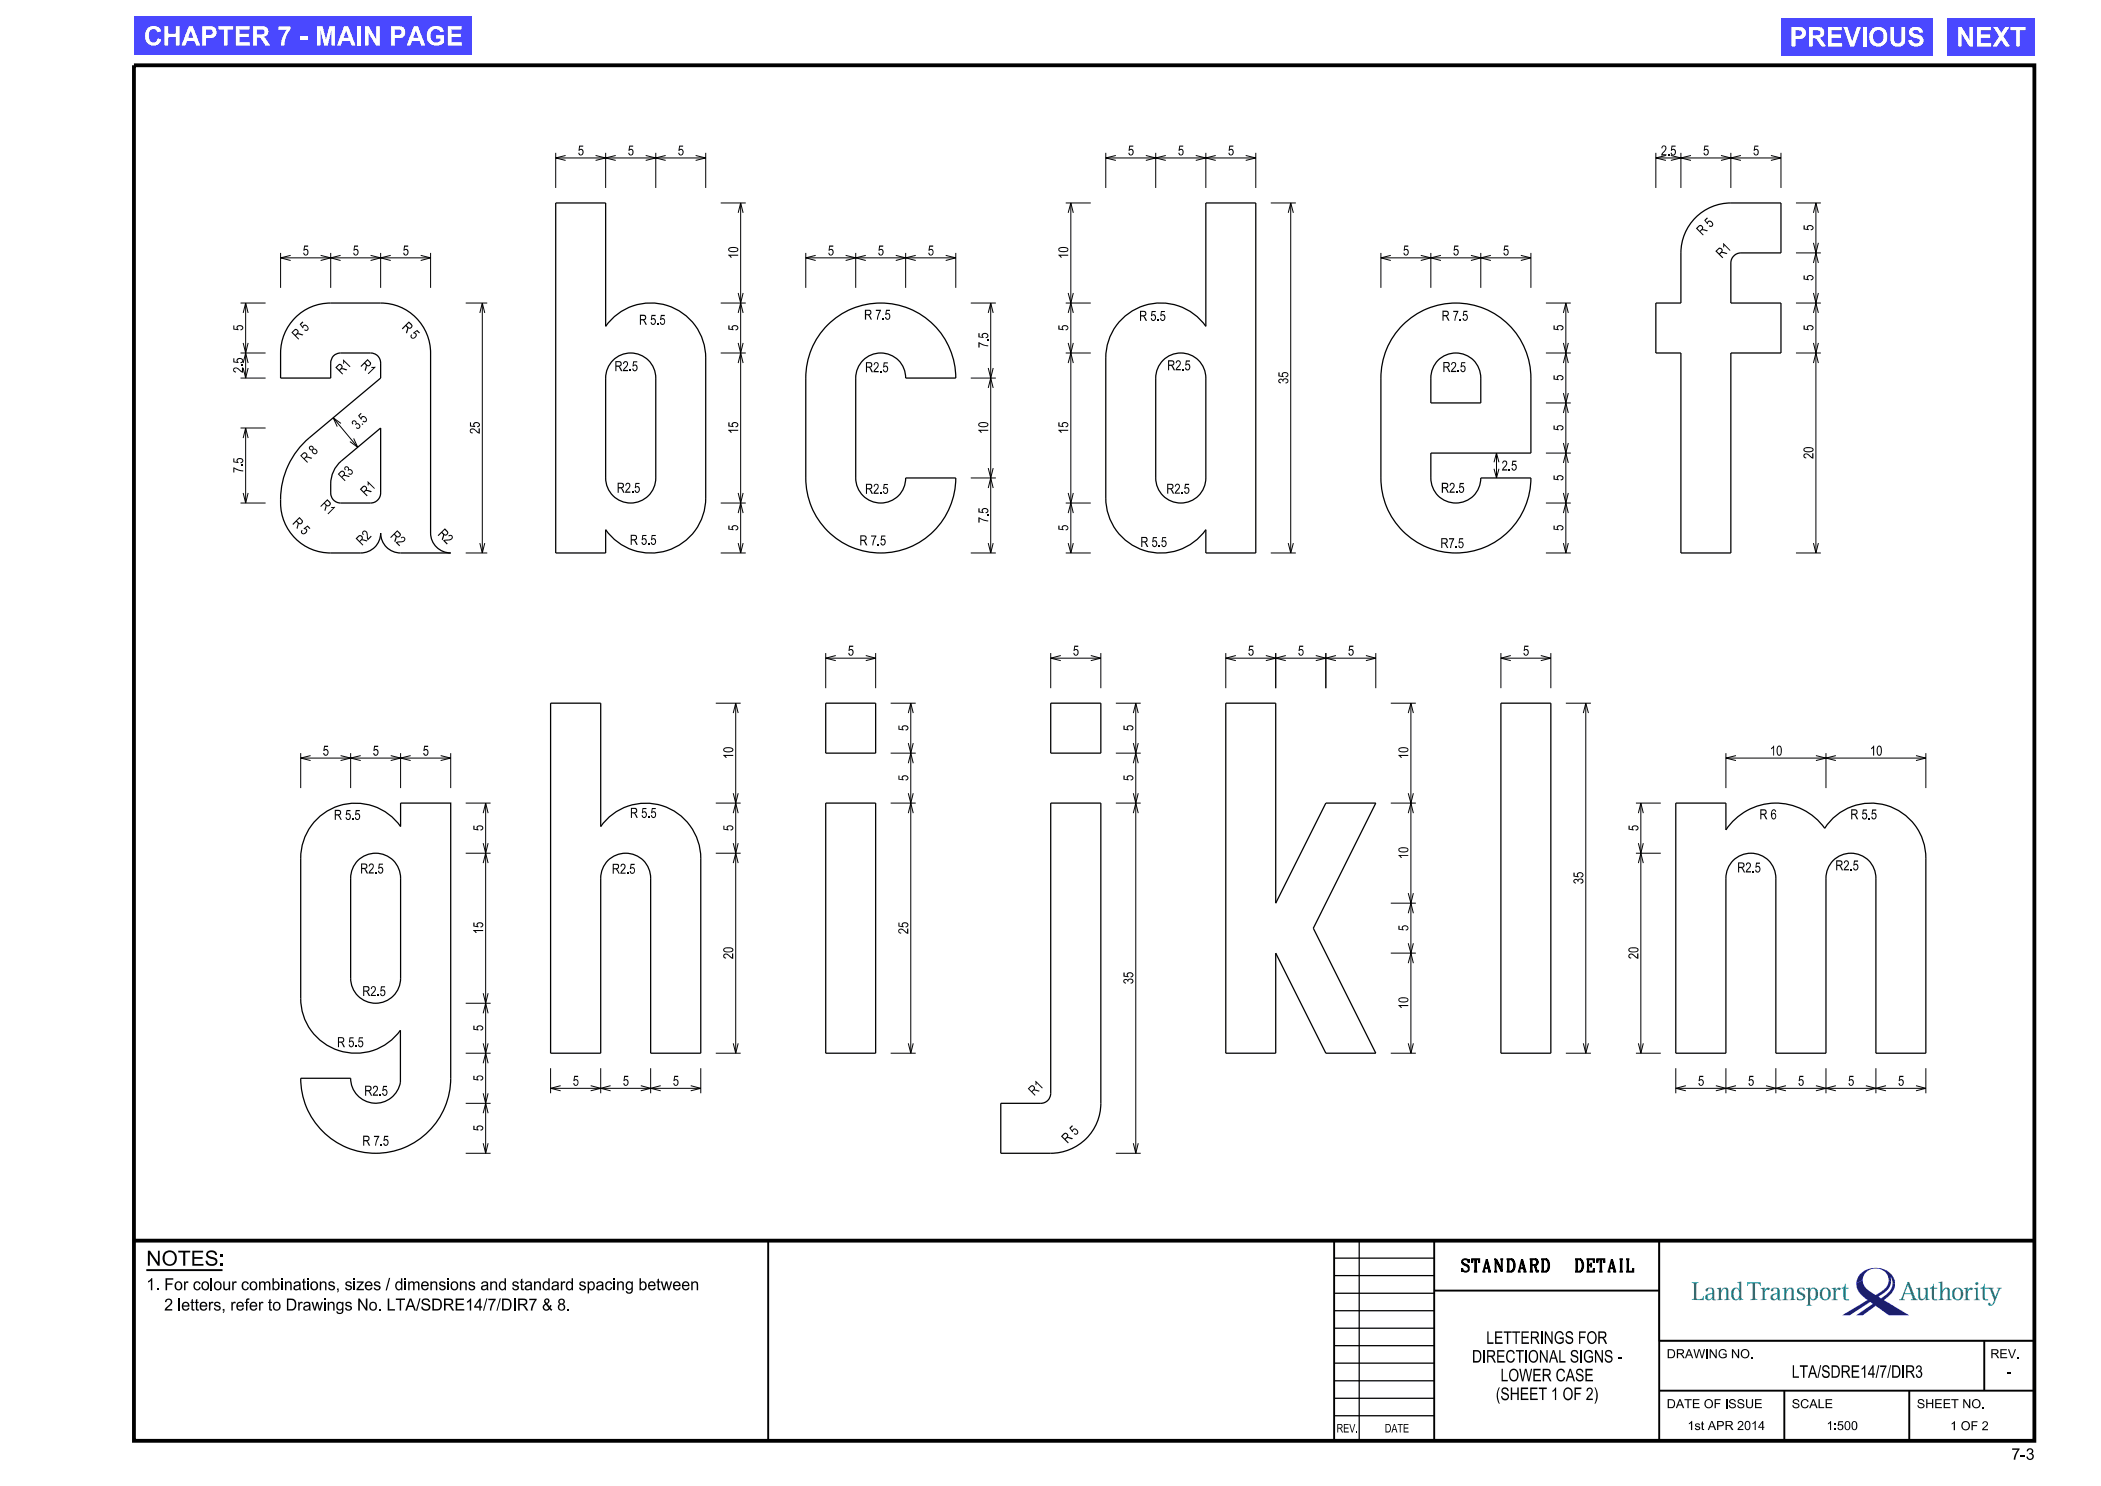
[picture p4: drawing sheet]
<svg xmlns="http://www.w3.org/2000/svg" width="420mm" height="297mm" viewBox="0 0 420 297" stroke-linecap="round" stroke-linejoin="round" font-family="sans-serif">
<g fill="none" stroke="#000" stroke-width=".25">
<path d="M111.1 40.6h10v24.6a11 11 0 0 1 12.3-4.1 11 11 0 0 1 7.7 10.4v28.1a11 11 0 0 1-7.7 10.4 11 11 0 0 1-12.3-4.1v4.6h-10zM241.1 40.6h9.9v69.9h-9.9v-4.6a11 11 0 0 1-12.4 4.1 11 11 0 0 1-7.6-10.4v-28.1a11 11 0 0 1 7.6-10.4 11 11 0 0 1 12.4 4.1zM338.9 43.5a10 10 0 0 1 7.1-2.9h10v9.9h-8a2.05 2.05 0 0 0-2 2.1v8h10v10h-10v39.9h-10v-39.9h-5v-10h5v-10.1a10 10 0 0 1 2.9-7zM59 63.5a9.8 9.8 0 0 1 7.1-2.9h10a10 10 0 0 1 10 10v35.9a4 4 0 0 0 4 4h-10a4 4 0 0 1-4-4 4 4 0 0 1-4 4h-6a10.1 10.1 0 0 1-10-11.6 16.2 16.2 0 0 1 5.7-11.4l14.3-11.9v-3a1.99 1.99 0 0 0-2-2h-6a1.93 1.93 0 0 0-2 2v3h-10v-5a10 10 0 0 1 2.9-7.1zM122.6 72a5 5 0 0 1 5.4-1.1 5 5 0 0 1 3.1 4.7v19.9a5 5 0 0 1-5 5 5 5 0 0 1-5-5v-20.5l.5-1.6zM165.5 64.9a15 15 0 0 1 16.3-3.2 15 15 0 0 1 9.3 13.9h-10.1a5 5 0 0 0-4.9-5 5 5 0 0 0-5 5v19.9a5 5 0 0 0 5 5 5 5 0 0 0 4.9-5h10.1a15 15 0 0 1-15 15 15 15 0 0 1-15-15v-19.9a15 15 0 0 1 4.4-10.7zM232.5 72a5 5 0 0 1 5.5-1.1 5 5 0 0 1 3.1 4.7v19.9a5 5 0 0 1-5.1 5 5 5 0 0 1-5-5l.1-20.5 .4-1.6zM280.4 64.9a15 15 0 0 1 16.4-3.2 15 15 0 0 1 9.2 13.9v15h-20v4.9a5 5 0 0 0 5 5 5 5 0 0 0 5-5h10a15 15 0 0 1-15 15 15 15 0 0 1-15-15v-19.9a15 15 0 0 1 4.4-10.7zM287.5 72a5 5 0 0 1 5.4-1.1 5 5 0 0 1 3.1 4.7v4.9h-10l.1-5.5 .4-1.6zM67.7 92.7l8.4-7.2v13a2.05 2.05 0 0 1-2 2h-6a1.99 1.99 0 0 1-2-2 7.2 7.2 0 0 1 1.6-5.8zM110.1 140.5h10v24.7a11 11 0 0 1 12.3-4.2 11 11 0 0 1 7.7 10.5v39h-10v-35a5 5 0 0 0-5-5 5 5 0 0 0-5 5v35h-10zM165.1 140.5h9.9v10h-9.9z"/>
<path d="M210 140.5h10.1v10h-10.1zM245 140.5h10v40l10-20h10l-12.5 25 12.5 25h-10l-10-20v20h-10zM300 140.5h10v70h-10zM63.4 163.7a11 11 0 0 1 16.7 1.5v-4.7h10v55a15 15 0 0 1-15 15 15 15 0 0 1-15-15h10a5 5 0 0 0 4.6 5 5 5 0 0 0 5.3-4.2v-10.4a11 11 0 0 1-12.2 4.1 11 11 0 0 1-7.7-10.5v-28a11 11 0 0 1 3.3-7.8zM71.5 172a5 5 0 0 1 5.5-1.1 5 5 0 0 1 3.1 4.6v20a5 5 0 0 1-5 5 5 5 0 0 1-5-5v-20.6l.5-1.5zM165.1 160.5h9.9v50h-9.9zM210 160.5h10.1v60a10 10 0 0 1-10.1 10h-9.9v-10h8a1.99 1.99 0 0 0 1.9-2zM335 160.5h10v5.4a12 12 0 0 1 19.8-.3 11 11 0 0 1 12.3-4.6 11 11 0 0 1 7.9 10.5v39h-10v-35a5 5 0 0 0-5-5 5 5 0 0 0-5 5v35h-10v-35a5 5 0 0 0-5-5 5 5 0 0 0-5 5v35h-10zM266.7 258.5h20M266.7 254.9h20M266.7 251.5h20M271.7 248v40"/>
<path d="M331.7 248h75v20h-75zM266.7 279.5h20M266.7 276h20M266.7 272.4h20M266.7 269h20M266.7 265.5h20M266.7 262h20M266.7 283h20"/>
</g>
<g fill="none" stroke="#000" stroke-width=".2">
<path d="M111.1 31.6h30M111.1 30.5v7.1M113.1 31.1l-2 .5 2 .5M119.1 31.1l2 .5-2 .5M121.1 30.5v7.1M123.1 31.1l-2 .5 2 .5M129.1 31.1l2 .5-2 .5M131.1 30.5v7.1M133.1 31.1l-2 .5 2 .5M139.1 31.1l2 .5-2 .5M141.1 30.5v7.1M221.1 30.5v7.1"/>
<path d="M221.1 31.6h29.9M223.1 31.1l-2 .5 2 .5M229.1 31.1l1.9 .5-1.9 .5M231 30.5v7.1M233 31.1l-2 .5 2 .5M239 31.1l2.1 .5-2.1 .5M241.1 30.5v7.1M243 31.1l-1.9 .5 1.9 .5M249 31.1l2 .5-2 .5M251 30.5v7.1M331 31.6h25M331 30.5v7.1"/>
<path d="M333 31.1l-2 .5 2 .5M334 31.1l2 .5-2 .5M336 30.5v7.1M338 31.1l-2 .5 2 .5M344 31.1l2 .5-2 .5M346 30.5v7.1M348 31.1l-2 .5 2 .5M354 31.1l2 .5-2 .5M356 30.5v7.1M56.1 51.5h30M56.1 50.5v7M58.1 51l-2 .5 2 .6"/>
<path d="M64.1 51l2 .5-2 .6M66.1 50.5v7M68.1 51l-2 .5 2 .6M74.1 51l2 .5-2 .6M76.1 50.5v7M78.1 51l-2 .5 2 .6M84.1 51l2 .5-2 .6M86.1 50.5v7M144.1 40.6h5M147.6 42.5l.5-1.9 .5 1.9M147.6 58.6l.5 2 .5-2M148.1 40.6v69.9"/>
<path d="M161.1 51.5h30M161.1 50.5v7M163.1 51l-2 .5 2 .6M169.1 51l2 .5-2 .6M171.1 50.5v7M173.1 51l-2 .5 2 .6M179.1 51l1.9 .5-1.9 .6M181 50.5v7M183.1 51l-2.1 .5 2.1 .6M189.1 51l2 .5-2 .6M191.1 50.5v7M213 40.6h5.1"/>
<path d="M213.5 42.5l.6-1.9 .5 1.9M213.5 58.6l.6 2 .5-2M214.1 40.6v69.9M254 40.6h5M257.5 42.5l.5-1.9 .6 1.9M258 40.6v69.9M276 51.5h30M276 50.5v7M278 51l-2 .5 2 .6M284 51l2 .5-2 .6M286 50.5v7M288 51l-2 .5 2 .6"/>
<path d="M294 51l2 .5-2 .6M296 50.5v7M298 51l-2 .5 2 .6M304 51l2 .5-2 .6M306 50.5v7M359 40.6h5M359 50.5h5M362.5 52.6l.5-2.1 .5 2.1M362.5 42.5l.5-1.9 .5 1.9M362.5 58.6l.5 2 .5-2M362.5 48.5l.5 2 .5-2M363 40.6v69.9"/>
<path d="M48.1 75.6h5M48.1 70.6h5M48.1 60.6h5M48.6 72.6l.5-2 .5 2M48.6 62.5l.5-1.9 .5 1.9M48.6 73.6l.5 2 .5-2M48.6 68.5l.5 2.1 .5-2.1M49.1 60.6v15M93.1 60.6h4.3M95.9 62.5l.5-1.9 .5 1.9M96.4 60.6v49.9M144.1 70.6h5"/>
<path d="M144.1 60.6h5M147.6 72.6l.5-2 .5 2M147.6 62.5l.5-1.9 .5 1.9M147.6 68.5l.5 2.1 .5-2.1M194.1 75.6h5M194.1 60.6h5M197.6 73.6l.4 2 .5-2M197.6 77.5l.4-1.9 .5 1.9M197.6 62.5l.4-1.9 .5 1.9M198 60.6v49.9M213 70.6h5.1M213 60.6h5.1"/>
<path d="M213.5 72.6l.6-2 .5 2M213.5 62.5l.6-1.9 .5 1.9M213.5 68.5l.6 2.1 .5-2.1M309 70.6h5M309 60.6h5M312.5 78.6l.5 1.9 .5-1.9M312.5 68.5l.5 2.1 .5-2.1M312.5 72.6l.5-2 .5 2M312.5 62.5l.5-1.9 .5 1.9M313 60.6v49.9M359 70.6h5M359 60.6h5"/>
<path d="M362.5 72.6l.5-2 .5 2M362.5 62.5l.5-1.9 .5 1.9M362.5 68.5l.5 2.1 .5-2.1M48.1 85.5h5M48.6 87.6l.5-2.1 .5 2.1M48.6 98.5l.5 2 .5-2M49.1 85.5v15M66.6 83.5l4.9 5.9M66.6 83.5l.8 1.8M66.6 83.5l1.6 1.1M70 88.3l1.5 1.1M70.7 87.6l.8 1.8"/>
<path d="M147.6 98.5l.5 2 .5-2M194.1 95.5h5M197.6 93.6l.4 1.9 .5-1.9M197.6 97.5l.4-2 .5 2M213.5 98.5l.6 2 .5-2M298.7 93.7l.5 1.8M299.2 90.6v4.9M299.2 90.6l-.5 1.8M299.2 90.6l.4 1.8M299.6 93.7l-.4 1.8M309 90.6h5M309 80.5h5"/>
<path d="M312.5 98.5l.5 2 .5-2M312.5 88.5l.5 2.1 .5-2.1M312.5 92.5l.5-1.9 .5 1.9M312.5 82.5l.5-2 .5 2M48.1 100.5h5M93.1 110.5h4.3M95.9 108.5l.5 2 .5-2M144.1 110.5h5M144.1 100.5h5M147.6 102.5l.5-2 .5 2M147.6 108.5l.5 2 .5-2M194.1 110.5h5"/>
<path d="M197.6 108.5l.4 2 .5-2M213 110.5h5.1M213 100.5h5.1M213.5 102.5l.6-2 .5 2M213.5 108.5l.6 2 .5-2M254 110.5h5M257.5 108.5l.5 2 .6-2M309 110.5h5M309 100.5h5M312.5 108.5l.5 2 .5-2M312.5 102.5l.5-2 .5 2M359 110.5h5"/>
<path d="M362.5 108.5l.5 2 .5-2M165.1 130.5v7M165.1 131.5h9.9M167.1 131l-2 .5 2 .5M173.1 131l1.9 .5-1.9 .5M175 130.5v7M210 131.5h10.1M210 130.5v7M212.1 131l-2.1 .5 2.1 .5M218.1 131l2 .5-2 .5M220.1 130.5v7M245 131.5h30"/>
<path d="M245 130.5v7M247.1 131l-2.1 .5 2.1 .5M253 131l2 .5-2 .5M255 130.5v7M257 131l-2 .5 2 .5M263 131l2 .5-2 .5M265 130.5v7M267.1 131l-2.1 .5 2.1 .5M273 131l2 .5-2 .5M275 130.5v7M300 131.5h10M300 130.5v7"/>
<path d="M302 131l-2 .5 2 .5M308 131l2 .5-2 .5M310 130.5v7M60.1 151.5h30M60.1 150.5v7M62.1 151l-2 .5 2 .5M68.1 151l2 .5-2 .5M70.1 150.5v7M72.1 151l-2 .5 2 .5M78.1 151l2 .5-2 .5M80.1 150.5v7M82.1 151l-2 .5 2 .5"/>
<path d="M88.1 151l2 .5-2 .5M90.1 150.5v7M143.1 140.5h5M146.6 158.5l.5 2 .5-2M146.6 142.5l.5-2 .5 2M147.1 140.5v70M178 140.5h5.1M178 150.5h5.1M181.6 158.5l.5 2 .5-2M181.6 148.5l.5 2 .5-2M181.6 152.5l.5-2 .5 2M181.6 142.5l.5-2 .5 2"/>
<path d="M182.1 140.5v70M223.1 140.5h4.9M223.1 150.5h4.9M226.6 158.5l.4 2 .5-2M226.6 148.5l.4 2 .5-2M226.6 152.5l.4-2 .5 2M226.6 142.5l.4-2 .5 2M227 140.5v90M278 140.5h5M281.5 142.5l.5-2 .5 2M281.5 158.5l.5 2 .5-2M282 140.5v70"/>
<path d="M313 140.5h5M316.5 142.5l.5-2 .5 2M317 140.5v70M345 151.5h40M345 150.5v7M347 151l-2 .5 2 .5M363 151l2 .5-2 .5M365 150.5v7M367 151l-2 .5 2 .5M383 151l2 .5-2 .5M385 150.5v7M93.1 170.5h5"/>
<path d="M93.1 160.5h5M96.6 172.5l.5-2 .5 2M96.6 162.5l.5-2 .5 2M96.6 168.5l.5 2 .5-2M97.1 160.5v70M143.1 170.5h5M143.1 160.5h5M146.6 168.5l.5 2 .5-2M146.6 162.5l.5-2 .5 2M146.6 172.5l.5-2 .5 2M178 160.5h5.1M181.6 162.5l.5-2 .5 2"/>
<path d="M223.1 160.5h4.9M226.6 162.5l.4-2 .5 2M278 160.5h5M281.5 162.5l.5-2 .5 2M281.5 178.5l.5 2 .5-2M327 170.5h5M327 160.5h5M327.5 168.5l.5 2 .5-2M327.5 172.5l.5-2 .5 2M327.5 162.5l.5-2 .5 2M328 160.5v50M96.6 198.5l.5 2 .5-2"/>
<path d="M278 190.5h5M278 180.5h5M281.5 192.5l.5-2 .5 2M281.5 182.5l.5-2 .5 2M281.5 188.5l.5 2 .5-2M93.1 210.5h5M93.1 200.5h5M96.6 212.5l.5-2 .5 2M96.6 202.5l.5-2 .5 2M96.6 218.5l.5 2 .5-2M96.6 208.5l.5 2 .5-2M110.1 217.5h30"/>
<path d="M110.1 213.5v5M112.1 217l-2 .5 2 .5M118.1 217l2 .5-2 .5M120.1 213.5v5M122.1 217l-2 .5 2 .5M128.1 217l2 .5-2 .5M130.1 213.5v5M132.1 217l-2 .5 2 .5M138.1 217l2 .5-2 .5M140.1 213.5v5M143.1 210.5h5M146.6 208.5l.5 2 .5-2"/>
<path d="M178 210.5h5.1M181.6 208.5l.5 2 .5-2M278 210.5h5M281.5 208.5l.5 2 .5-2M313 210.5h5M316.5 208.5l.5 2 .5-2M327 210.5h5M327.5 208.5l.5 2 .5-2M335 217.5h50M335 213.5v5M337 217l-2 .5 2 .5M343 217l2 .5-2 .5"/>
<path d="M345 213.5v5M347 217l-2 .5 2 .5M353 217l2 .5-2 .5M355 213.5v5M357 217l-2 .5 2 .5M363 217l2 .5-2 .5M365 213.5v5M367 217l-2 .5 2 .5M373 217l2 .5-2 .5M375 213.5v5M377 217l-2 .5 2 .5M383 217l2 .5-2 .5"/>
<path d="M385 213.5v5M93.1 230.5h5M93.1 220.5h5M96.6 222.5l.5-2 .5 2M96.6 228.5l.5 2 .5-2M223.1 230.5h4.9M226.6 228.5l.4 2 .5-2"/>
</g>
<path d="M26.8 13h379.9v275h-379.9zM26.8 248h379.9" fill="none" stroke="#000" stroke-width=".76" stroke-linecap="butt"/>
<path d="M153.6 248v40M266.7 248v40M286.7 257.9h45M286.7 248v40M331.7 248v40M331.7 268h75M331.7 278h75M356.7 278v10M381.7 278v10M396.7 268v10" fill="none" stroke="#000" stroke-width=".38"/>
<g fill="#008c95">
<path d="M338.2 256.3h1.4l-.4 .2-.1 .2v2.9h1l.4-.5h.1v.8l-2.4-.1 .4-.3v-2.8z" fill-rule="evenodd"/>
<path d="M341.1 257.6l-.1 .1a.28 .28 0 0 0 .2 .4 .28 .28 0 0 0 .3-.4l.1-.2h.4l.2 .2 .1 .8h-.6a.71 .71 0 0 0-.8 .6 .71 .71 0 0 0 .5 .8 .71 .71 0 0 0 .9-.4l.1 .3 .3 .1a.16 .16 0 0 0 .2 .1 .16 .16 0 0 0 .1-.3l-.3-.1v-1.7l-.2-.4-.3-.2h-.7zM341.5 258.9l.8-.2v.4l-.3 .5-.2 .1-.3-.1-.2-.6z" fill-rule="evenodd"/>
<path d="M343.2 257.5l.8-.2v.8l.2-.4 .5-.4 .6 .1 .2 .5v1.6l.4 .3-1.2 .1 .4-.4v-1.6l-.2-.3h-.3l-.3 .3-.3 .6v1l.4 .3-1.2 .1 .4-.4v-1.8z" fill-rule="evenodd"/>
<path d="M347.3 256.3l.8-.2v3.3l.4 .3-.8 .2v-.4l-.2 .2-.4 .2a1.33 1.33 0 0 1-.8-2.2l.5-.4h.4l.5 .4v-1.1zM346.9 257.6l-.4 .8 .2 1.1a.61 .61 0 0 0 .8 0 .61 .61 0 0 0 .2-.7l-.2-1-.3-.3z" fill-rule="evenodd"/>
<path d="M349.3 256.3h2.7v.7h-.1l-.1-.3-.3-.2h-.7v2.9l.2 .3 .4 .1-1.6 .1 .4-.2 .2-.3v-2.9h-.7l-.3 .5h-.1z" fill-rule="evenodd"/>
<path d="M352 257.5l.8-.2v.6l.3-.5 .5-.1 .2 .4-.4 .1a.5 .5 0 0 0-.5 .1 .5 .5 0 0 0-.1 .6v1.1l.4 .2-1.2 .1 .4-.3v-1.9z" fill-rule="evenodd"/>
<path d="M354.1 257.6l.5-.3h.6l.4 .3 .1 2 .3 .1a.16 .16 0 0 1 0 .3 .16 .16 0 0 1-.3-.1h-.2l-.2-.4-.3 .3-.6 .1-.5-.4a.96 .96 0 0 1 1.2-1h.2v-.7l-.1-.2-.6-.1-.2 .6-.4-.1zM354.5 258.9l-.1 .2 .1 .4 .2 .2 .3-.1 .3-.4v-.5z" fill-rule="evenodd"/>
<path d="M356.3 257.5l.8-.2v.8l.4-.6 .9-.1 .2 .4v1.7l.4 .3-1.2 .1 .3-.4v-1.7v-.1l-.4-.1-.5 .5-.1 .4v1l.4 .4h-1.2l.4-.3v-1.9z" fill-rule="evenodd"/>
<path d="M359.4 257.5l.4-.2 .9 .1 .1 .6-.5-.5h-.4l-.3 .3 .2 .4 1 .6 .1 .5-.3 .4-.4 .2-1-.1v-.6l.6 .5h.4l.3-.3-.3-.5-.9-.6-.1-.5z" fill-rule="evenodd"/>
<path d="M361 257.5l.4 .2v3l-.4 .2h1.3l-.5-.3v-1.1l.5 .4h.4l.5-.3 .2-.6-.1-1.1a.82 .82 0 0 0-.7-.6 .82 .82 0 0 0-.8 .4v-.4zM362.1 257.7l.4-.2 .4 .3 .1 1.1-.2 .5a.53 .53 0 0 1-.7 .2 .53 .53 0 0 1-.2-.7v-.7z" fill-rule="evenodd"/>
<path d="M364.1 257.7l.5-.4 .7 .1 .5 .5 .2 .7h-.5l-.1-.7-.4-.4-.4 .1-.2 .2-.2 .8h-.4l.1-.6z" fill-rule="evenodd"/>
<path d="M363.8 258.6h.4l.1 .7 .4 .4h.4l.3-.3 .1-.8h.5v.2l-.4 .8-.4 .3h-.5l-.7-.4z" fill-rule="evenodd"/>
<path d="M366.1 257.5l.9-.2v.6l.3-.5 .5-.1 .1 .4-.3 .1a.5 .5 0 0 0-.5 .1 .5 .5 0 0 0-.1 .6v1l.4 .4h-1.3l.4-.2 .1-.3v-1.5z" fill-rule="evenodd"/>
<path d="M368.8 256.6h.1v.8h.6v.2h-.6l.1 1.9 .2 .2h.4v.2h-.7l-.4-.3v-2h-.3v-.2l.5-.3z" fill-rule="evenodd"/>
<path d="M381.4 256.2l-1.2 3.1-.6 .6h1.2l-.1-.2a.24 .24 0 0 1-.3-.1 .24 .24 0 0 1 .1-.3l.2-.6h1.4l.2 .7a.22 .22 0 0 1 0 .3 .22 .22 0 0 1-.2 0l-.1 .2h1.4l-.6-.5-1.2-3.2zM381.4 256.8l.6 1.6h-1.2z" fill-rule="evenodd"/>
<path d="M383 257.5l.9-.2v2l.2 .3h.3l.4-.3 .2-.6-.1-1-.4-.2 .8-.2v2.1l.5 .3-.8 .2-.1-.6-.4 .5h-.8l-.3-.6v-1.5z" fill-rule="evenodd"/>
<path d="M386.5 256.6h.1v.8h.7v.2h-.7v1.9l.3 .2h.4v.2h-.7a.54 .54 0 0 1-.4-.8v-1.5h-.4v-.2l.5-.2z" fill-rule="evenodd"/>
<path d="M387.5 256.3l.8-.2v2l.2-.5 .4-.3 .7 .2 .2 .4v1.6l.4 .4h-1.3l.5-.4v-1.6l-.3-.3-.4 .1-.4 .8v1l.4 .3-1.2 .1 .4-.4v-2.9z" fill-rule="evenodd"/>
<path d="M390.2 258.6h.5l.1 .8a.62 .62 0 0 0 .8 .3 .62 .62 0 0 0 .4-.8v-.3h.5l-.1 .5-.3 .5-.4 .3h-.6l-.6-.3-.2-.4z" fill-rule="evenodd"/>
<path d="M390.5 257.7l.6-.4 .7 .1 .5 .4 .2 .8h-.5l-.2-.8a.64 .64 0 0 0-.8-.2 .64 .64 0 0 0-.3 .8v.2h-.5l.1-.6z" fill-rule="evenodd"/>
<path d="M392.6 257.5l.8-.2v.6l.3-.5 .5-.1 .2 .4-.4 .1a.5 .5 0 0 0-.5 .1 .5 .5 0 0 0-.1 .6v1l.4 .4h-1.2l.4-.3v-1.9z" fill-rule="evenodd"/>
<path d="M394.6 257.5l.8-.2v2.3l.4 .3h-1.2l.4-.4v-1.7z" fill-rule="evenodd"/>
<path d="M396.6 256.6h.2v.8h1.2v.2h-1.2v1.8l.1 .3h.5v.2h-.7l-.4-.4v-1.9h-.4v-.2l.5-.2z" fill-rule="evenodd"/>
<path d="M397.4 257.4h1.2v.1a.25 .25 0 0 0-.3 .1 .25 .25 0 0 0 .1 .3l.5 1.3 .5-1.3a.24 .24 0 0 0 .1-.3 .24 .24 0 0 0-.3-.1v-.1h1l-.5 .4-1.2 2.9-.3 .2h-.5l-.3-.2 .1-.3 .4 .2a.25 .25 0 0 0 .3 .2 .25 .25 0 0 0 .2-.3l.2-.6-.8-2.2-.4-.1z" fill-rule="evenodd"/>
<circle cx="395.2" cy="256.5" r=".3"/>
</g>
<g fill="#171c8f">
<path d="M371.1 256.5l1.3-.6a3.5 3.5 0 0 0 2.2 2.7l.4 .3 .7-.5a3.1 3.1 0 0 0 1.9-2.5l.4 .2a3.7 3.7 0 0 1-2.2 2.9l-.3 .2 .5 .3 1-.7a3 3 0 0 0 1.3-2.2l.5-.1a4.1 4.1 0 0 1-2.2 3.4l5 3h-4l-2.6-1.9-2.6 1.9h-1.3l3.3-2.3-.5-.4-4.2 2.7h-1.4l5-3.1-.4-.3a3.7 3.7 0 0 1-1.8-3z" fill-rule="evenodd"/>
<path d="M371.9 254.6a4.2 4.2 0 0 1 6.8 1.2l.1 .7-.5 .1-.1-.8-.3-.6 .1 .9-.4-.2a2.63 2.63 0 0 0-2.6-2.4 2.63 2.63 0 0 0-2.6 2.4l-1.3 .6 .2-1z" fill-rule="evenodd"/>
</g>
<path d="M29.2 253.9h15.3" fill="none" stroke="#000" stroke-width=".38"/>
<g fill="#4a48ff">
<path d="M26.8 3.3h67.5v7.7h-67.5z"/>
<path d="M389.3 3.6h17.4v7.4h-17.4z"/>
<path d="M356 3.6h30.3v7.4h-30.3z"/>
</g>
<g fill="#000">
<path d="M145.7 49.6a.48 .48 0 0 0-.1 .5 .48 .48 0 0 0 .6 .3 1.06 1.06 0 0 0 1.4-.5 1.29 1.29 0 0 0-1.7-.5zM145.8 49.8a1.33 1.33 0 0 1 1.6 .1v.1a1.41 1.41 0 0 1-1.6-.1z" fill-rule="evenodd"/>
<path d="M145.6 50.9h2v.2h-1.6l.3 .4h-.3z" fill-rule="evenodd"/>
<path d="M211.7 49.6a.54 .54 0 0 0 0 .6 .54 .54 0 0 0 .6 .2l.9-.1a.49 .49 0 0 0 .4-.5 .49 .49 0 0 0-.6-.4h-.9zM211.8 49.8a1.37 1.37 0 0 1 1.6 .1 1.24 1.24 0 0 1-1.7 0z" fill-rule="evenodd"/>
<path d="M211.6 50.9h1.9v.2h-1.5l.3 .3-.2 .1z" fill-rule="evenodd"/>
<path d="M360.5 55.1h.3v.6l.5 .1a.62 .62 0 0 1 .3-.8 .62 .62 0 0 1 .8 .2l.1 .5-.5 .4-.1-.3 .3-.1a.4 .4 0 0 0-.3-.5 .4 .4 0 0 0-.4 .6l.1 .2-1.1-.2z" fill-rule="evenodd"/>
<path d="M360.5 45h.3v.7l.5 .1a.62 .62 0 0 1 .3-.8 .62 .62 0 0 1 .8 .2l.1 .5-.5 .3-.1-.2 .3-.1a.4 .4 0 0 0-.4-.5 .4 .4 0 0 0-.2 .6v.2l-1.1-.1z" fill-rule="evenodd"/>
<path d="M46.6 71.6h.2v.6l.6 .2a.63 .63 0 0 1 .3-.9 .63 .63 0 0 1 .8 .3l.1 .3v.2l-.5 .3-.1-.2 .3-.1a.4 .4 0 0 0-.4-.6 .4 .4 0 0 0-.2 .7v.2l-1.1-.2z" fill-rule="evenodd"/>
<path d="M46.6 65h.2v.7l.6 .1a.63 .63 0 0 1 .3-.8 .63 .63 0 0 1 .8 .2l.1 .5-.5 .3-.1-.2 .3-.1a.4 .4 0 0 0-.4-.5 .4 .4 0 0 0-.2 .6v.2l-1.1-.1z" fill-rule="evenodd"/>
<path d="M46.7 73.6a1.42 1.42 0 0 1 1.7 .6v-.8h.2v1.1l-.6-.3a.87 .87 0 0 0-1.2-.4v.3l.4 .2v.2l-.6-.4z" fill-rule="evenodd"/>
<path d="M145.6 65h.2v.7l.6 .1a.65 .65 0 0 1 .3-.9 .65 .65 0 0 1 .9 .4l-.1 .6-.5 .1v-.2l.4-.2a.42 .42 0 0 0-.5-.4 .42 .42 0 0 0-.3 .6v.2l-1-.1z" fill-rule="evenodd"/>
<path d="M195.6 68.4l1.4 .6h.6v.2l-1-.2-.8-.3v.8h-.2z" fill-rule="evenodd"/>
<path d="M195.6 66.6h.2v.7h.6a.64 .64 0 0 1 .3-.8 .64 .64 0 0 1 .9 .4l-.2 .5-.4 .2v-.2l.3-.1a.41 .41 0 0 0-.4-.6 .41 .41 0 0 0-.3 .6v.3l-1-.2z" fill-rule="evenodd"/>
<path d="M211.6 65h.2v.7l.5 .1a.6 .6 0 0 1 .6-.8 .6 .6 0 0 1 .5 .9l-.4 .1v-.2l.3-.1a.4 .4 0 0 0-.4-.5 .4 .4 0 0 0-.3 .6v.2l-1-.1z" fill-rule="evenodd"/>
<path d="M255.6 75.9a.52 .52 0 0 1 .9 0 .54 .54 0 0 1 .9-.1 .54 .54 0 0 1-.4 .9v-.3a.36 .36 0 0 0 .3-.5 .36 .36 0 0 0-.6 0l-.1 .4-.2-.1a.3 .3 0 0 0-.3-.3 .3 .3 0 0 0-.3 .2 .3 .3 0 0 0 .3 .3l-.1 .2-.3-.1-.2-.3z" fill-rule="evenodd"/>
<path d="M255.6 74.4h.2v.7h.5a.63 .63 0 0 1 .3-.8 .63 .63 0 0 1 .9 .3l.1 .3-.2 .3-.4 .2v-.2a.34 .34 0 0 0 .4-.4 .34 .34 0 0 0-.5-.2l-.4 .2 .1 .6-1-.2z" fill-rule="evenodd"/>
<path d="M310.6 75h.2v.7l.5 .1a.63 .63 0 0 1 .3-.8 .63 .63 0 0 1 .9 .2v.5l-.5 .3v-.2l.2-.1a.4 .4 0 0 0-.4-.6 .4 .4 0 0 0-.2 .7v.2l-1-.2z" fill-rule="evenodd"/>
<path d="M310.6 65h.2v.7l.5 .1a.64 .64 0 0 1 .3-.8 .64 .64 0 0 1 .9 .2v.5l-.5 .3v-.2l.2-.1a.4 .4 0 0 0-.4-.5 .4 .4 0 0 0-.2 .6v.2l-1-.1z" fill-rule="evenodd"/>
<path d="M360.5 65h.3v.7l.5 .1a.63 .63 0 0 1 .3-.8 .63 .63 0 0 1 .8 .2l.1 .5-.5 .3-.1-.2 .3-.1a.4 .4 0 0 0-.4-.5 .4 .4 0 0 0-.2 .6v.2l-1.1-.1z" fill-rule="evenodd"/>
<path d="M46.6 93.4l1.2 .5 .8 .1v.2l-1-.2-.8-.3v.7h-.2z" fill-rule="evenodd"/>
<path d="M46.6 91.6h.2v.6l.6 .1a.62 .62 0 0 1 .3-.8 .62 .62 0 0 1 .8 .3l.1 .5-.5 .3-.1-.2 .3-.1a.4 .4 0 0 0-.4-.6 .4 .4 0 0 0-.2 .7v.2l-1.1-.2z" fill-rule="evenodd"/>
<path d="M93.9 84.4h.3v.7l.5 .1a.62 .62 0 0 1 .3-.9 .62 .62 0 0 1 .8 .3l.1 .1a.51 .51 0 0 1-.5 .7v-.2l.2-.1a.4 .4 0 0 0-.4-.6 .4 .4 0 0 0-.2 .7v.2l-1.1-.2z" fill-rule="evenodd"/>
<path d="M94.1 85.8a1.46 1.46 0 0 1 1.6 .6v-.8h.2v1.1l-.4-.2a1.2 1.2 0 0 0-1.3-.6l-.1 .3 .4 .2v.2l-.6-.3z" fill-rule="evenodd"/>
<path d="M145.6 84.4h.2v.7l.6 .1a.64 .64 0 0 1 .3-.9 .64 .64 0 0 1 .9 .4l-.1 .6-.5 .1v-.2l.4-.2a.42 .42 0 0 0-.5-.5 .42 .42 0 0 0-.3 .6v.3l-1-.2z" fill-rule="evenodd"/>
<path d="M145.6 85.9h2v.2h-1.6l.3 .4h-.3z" fill-rule="evenodd"/>
<path d="M195.7 84.6a.48 .48 0 0 0-.1 .5 .48 .48 0 0 0 .6 .3 .95 .95 0 0 0 1.4-.7 1.66 1.66 0 0 0-1.9-.1zM195.8 84.8a1.37 1.37 0 0 1 1.6 .1 1.2 1.2 0 0 1-1.6 0z" fill-rule="evenodd"/>
<path d="M195.5 85.9h2.1v.2h-1.6l.3 .4h-.3z" fill-rule="evenodd"/>
<path d="M211.6 84.4h.2v.7l.5 .1a.61 .61 0 0 1 .7-.9 .61 .61 0 0 1 .4 1l-.4 .1v-.2l.3-.1a.4 .4 0 0 0-.4-.6 .4 .4 0 0 0-.3 .7v.2l-1-.2z" fill-rule="evenodd"/>
<path d="M211.6 85.9h1.9v.2h-1.5l.3 .3-.2 .1z" fill-rule="evenodd"/>
<path d="M310.6 95h.2v.7l.5 .1a.64 .64 0 0 1 .3-.9 .64 .64 0 0 1 .9 .3v.5l-.5 .3v-.2l.2-.1a.4 .4 0 0 0-.4-.6 .4 .4 0 0 0-.2 .7v.2l-1-.2z" fill-rule="evenodd"/>
<path d="M310.6 85.1h.2v.6l.5 .1a.63 .63 0 0 1 .3-.8 .63 .63 0 0 1 .9 .2v.5l-.5 .3v-.2l.2-.1a.43 .43 0 0 0-.3-.6 .43 .43 0 0 0-.5 .5l.2 .2v.2l-1-.2z" fill-rule="evenodd"/>
<path d="M360.6 89.6a.49 .49 0 0 0 0 .5 .49 .49 0 0 0 .5 .3 1.09 1.09 0 0 0 1.4-.5 1.11 1.11 0 0 0-1.3-.5zM360.9 89.6a1.35 1.35 0 0 1 1.4 .3 1.2 1.2 0 0 1-1.6 0z" fill-rule="evenodd"/>
<path d="M360.6 90.7a1.18 1.18 0 0 1 1.5 .6l.2 .1v-.8h.2v1l-.6-.2a.85 .85 0 0 0-1.2-.4v.2l.4 .2v.2h-.3l-.3-.3z" fill-rule="evenodd"/>
<path d="M145.6 105.1h.2v.6l.6 .1a.63 .63 0 0 1 .3-.9 .63 .63 0 0 1 .8 .3l.1 .5-.3 .2-.3 .1v-.2l.3-.1a.41 .41 0 0 0-.4-.5 .41 .41 0 0 0-.3 .5v.3l-1-.2z" fill-rule="evenodd"/>
<path d="M195.6 103.4l2 .6v.2l-1-.2-.8-.4v.9h-.2z" fill-rule="evenodd"/>
<path d="M195.6 101.6h.2v.6l.6 .1a.64 .64 0 0 1 .3-.8 .64 .64 0 0 1 .9 .4l-.2 .5-.4 .2v-.2l.3-.1a.41 .41 0 0 0-.4-.6 .41 .41 0 0 0-.3 .6v.2l-1-.1z" fill-rule="evenodd"/>
<path d="M211.6 105.1h.2v.6l.5 .1a.61 .61 0 0 1 .7-.9 .61 .61 0 0 1 .4 1l-.4 .1v-.2l.3-.1a.41 .41 0 0 0-.4-.6 .41 .41 0 0 0-.3 .7v.2l-1-.2z" fill-rule="evenodd"/>
<path d="M310.6 105.1h.2v.6l.5 .1a.63 .63 0 0 1 .3-.9 .63 .63 0 0 1 .9 .3v.5l-.2 .2-.3 .1v-.2l.2-.1a.4 .4 0 0 0-.3-.5 .4 .4 0 0 0-.4 .5l.1 .3-1-.2z" fill-rule="evenodd"/>
<path d="M144.7 149.5a.48 .48 0 0 0-.1 .6 .48 .48 0 0 0 .6 .2 1.09 1.09 0 0 0 1.4-.4 1.41 1.41 0 0 0-1.9-.4zM144.8 149.7a1.4 1.4 0 0 1 1.6 .2 1.2 1.2 0 0 1-1.6 0z" fill-rule="evenodd"/>
<path d="M144.6 150.9h2v.2h-1.6l.3 .4h-.2z" fill-rule="evenodd"/>
<path d="M179.6 155h.2v.7h.6a.62 .62 0 0 1 .3-.8 .62 .62 0 0 1 .8 .3l.1 .5-.6 .3v-.2l.3-.1a.4 .4 0 0 0-.4-.6 .4 .4 0 0 0-.3 .6v.3l-1-.2z" fill-rule="evenodd"/>
<path d="M179.6 145h.2v.7l.6 .1a.63 .63 0 0 1 .3-.9 .63 .63 0 0 1 .8 .3l.1 .3-.1 .3-.5 .2v-.2l.3-.1a.4 .4 0 0 0-.4-.6 .4 .4 0 0 0-.2 .7l-.1 .2-1-.2z" fill-rule="evenodd"/>
<path d="M224.6 155h.2v.7h.6a.62 .62 0 0 1 .2-.8 .62 .62 0 0 1 .9 .3v.5l-.5 .3v-.2l.3-.1a.4 .4 0 0 0-.4-.6 .4 .4 0 0 0-.3 .6v.3l-1-.2z" fill-rule="evenodd"/>
<path d="M224.6 145h.2v.7l.6 .1a.63 .63 0 0 1 .2-.9 .63 .63 0 0 1 .9 .3l.1 .3-.1 .3-.5 .2v-.2l.3-.1a.4 .4 0 0 0-.4-.6 .4 .4 0 0 0-.3 .7v.2l-1-.2z" fill-rule="evenodd"/>
<path d="M279.7 149.5a.54 .54 0 0 0 0 .7 .54 .54 0 0 0 .6 .2h.6a.51 .51 0 0 0 .5-.2 .51 .51 0 0 0 0-.6l-.9-.3zM279.8 149.7a1.44 1.44 0 0 1 1.6 .2 1.24 1.24 0 0 1-1.7 0z" fill-rule="evenodd"/>
<path d="M279.5 150.9h2v.2h-1.5l.2 .3-.2 .1z" fill-rule="evenodd"/>
<path d="M94.6 165h.3v.7h.5a.63 .63 0 0 1 .3-.8 .63 .63 0 0 1 .8 .3l.1 .5-.5 .3-.1-.2 .3-.1a.4 .4 0 0 0-.1-.5 .4 .4 0 0 0-.6 .1 .4 .4 0 0 0 .1 .5l-.1 .2-1-.2z" fill-rule="evenodd"/>
<path d="M144.6 165h.2v.7h.6a.62 .62 0 0 1 .3-.8 .62 .62 0 0 1 .8 .3l.1 .5-.6 .3v-.2l.3-.1a.4 .4 0 0 0-.1-.5 .4 .4 0 0 0-.6 .1 .4 .4 0 0 0 .1 .5l-.1 .2-1-.2z" fill-rule="evenodd"/>
<path d="M279.6 169.6a.6 .6 0 0 0 .1 .6 .6 .6 0 0 0 .6 .2h.6a.51 .51 0 0 0 .5-.2 .51 .51 0 0 0 0-.6l-.3-.2-.7-.1zM279.8 169.7a1.77 1.77 0 0 1 1.5 0l.1 .2a1.24 1.24 0 0 1-1.7 0z" fill-rule="evenodd"/>
<path d="M279.5 170.9h2v.2h-1.5l.2 .3-.2 .1z" fill-rule="evenodd"/>
<path d="M314.7 175.8l.3-.2 .5 .3a.55 .55 0 0 1 .9-.1 .55 .55 0 0 1-.4 .8l-.1-.2h.2a.36 .36 0 0 0-.1-.6 .36 .36 0 0 0-.4 .4h-.3a.3 .3 0 0 0-.2-.4 .3 .3 0 0 0-.3 .3 .3 .3 0 0 0 .3 .3l-.1 .2-.5-.3z" fill-rule="evenodd"/>
<path d="M314.5 174.4h.3v.6l.5 .1a.59 .59 0 0 1 .7-.8 .59 .59 0 0 1 .3 1l-.3 .1v-.2a.35 .35 0 0 0 .3-.4 .35 .35 0 0 0-.4-.3 .35 .35 0 0 0-.5 .2 .35 .35 0 0 0 .2 .5v.2l-1.1-.2z" fill-rule="evenodd"/>
<path d="M325.5 165h.3v.7h.5a.63 .63 0 0 1 .3-.8 .63 .63 0 0 1 .8 .3l.1 .5-.5 .3v-.2l.3-.1a.41 .41 0 0 0-.4-.5 .41 .41 0 0 0-.4 .5l.1 .3-1.1-.2z" fill-rule="evenodd"/>
<path d="M94.6 184.4h.3v.6l.5 .1a.63 .63 0 0 1 .3-.8 .63 .63 0 0 1 .8 .2l.1 .6-.5 .3-.1-.2 .3-.1a.4 .4 0 0 0-.4-.6 .4 .4 0 0 0-.2 .7l-.1 .1-1-.1z" fill-rule="evenodd"/>
<path d="M94.6 185.9h2v.2h-1.6l.3 .4h-.2z" fill-rule="evenodd"/>
<path d="M144.7 189.5a.53 .53 0 0 0 0 .7 .53 .53 0 0 0 .7 .2l.5-.1a.55 .55 0 0 0 .7-.6 .55 .55 0 0 0-.8-.4zM144.8 189.7a1.74 1.74 0 0 1 1.6 0v.2a1.2 1.2 0 0 1-1.6 0z" fill-rule="evenodd"/>
<path d="M144.7 190.7a1.14 1.14 0 0 1 1.5 .6l.1 .1v-.8h.3v1l-.5-.1a1.29 1.29 0 0 0-1.2-.7l-.1 .4 .4 .2-.1 .2-.5-.3z" fill-rule="evenodd"/>
<path d="M179.6 184.4h.2v.6l.6 .1a.62 .62 0 0 1 .3-.8 .62 .62 0 0 1 .8 .2l.1 .6-.6 .3v-.2l.3-.1a.4 .4 0 0 0-.4-.6 .4 .4 0 0 0-.2 .7l-.1 .1-1-.1z" fill-rule="evenodd"/>
<path d="M179.7 185.7a1.46 1.46 0 0 1 1.6 .7v-.8h.3v1.1l-.5-.2a1.2 1.2 0 0 0-1.3-.6v.3l.4 .2-.1 .2-.5-.3z" fill-rule="evenodd"/>
<path d="M224.7 195.8l.4-.2 .4 .3a.55 .55 0 0 1 .9-.2 .55 .55 0 0 1-.4 .9v-.2l.3-.1a.36 .36 0 0 0-.3-.5 .36 .36 0 0 0-.4 .4h-.2a.31 .31 0 0 0-.4-.3 .31 .31 0 0 0-.2 .4l.3 .1v.2a.48 .48 0 0 1-.5-.3 .48 .48 0 0 1 .1-.5z" fill-rule="evenodd"/>
<path d="M224.6 194.4h.2v.6l.6 .1a.62 .62 0 0 1 .2-.8 .62 .62 0 0 1 .9 .3v.5l-.5 .3v-.2l.3-.2a.4 .4 0 0 0-.4-.5 .4 .4 0 0 0-.3 .7v.1l-1-.1z" fill-rule="evenodd"/>
<path d="M279.5 185h.3v.7h.5a.61 .61 0 0 1 .6-.8 .61 .61 0 0 1 .5 .9l-.4 .2v-.2l.3-.1a.41 .41 0 0 0-.4-.6 .41 .41 0 0 0-.3 .7v.1l-1.1-.1z" fill-rule="evenodd"/>
<path d="M325.7 189.5a.53 .53 0 0 0-.1 .7 .53 .53 0 0 0 .7 .2l.6-.1a.54 .54 0 0 0 .7-.5 .54 .54 0 0 0-.8-.5zM325.8 189.7a1.78 1.78 0 0 1 1.5 0v.2a1.2 1.2 0 0 1-1.6 0z" fill-rule="evenodd"/>
<path d="M325.7 190.7a1.39 1.39 0 0 1 1.6 .7v-.8h.2v1l-.6-.2a.86 .86 0 0 0-1.2-.4l.1 .3 .3 .1v.2a.5 .5 0 0 1-.6-.3 .5 .5 0 0 1 .2-.6z" fill-rule="evenodd"/>
<path d="M94.6 215h.3v.6l.5 .1a.63 .63 0 0 1 .3-.8 .63 .63 0 0 1 .8 .3l.1 .5-.5 .3-.1-.2 .3-.1a.4 .4 0 0 0-.4-.6 .4 .4 0 0 0-.3 .6v.3l-1-.2z" fill-rule="evenodd"/>
<path d="M94.6 205h.3v.6l.5 .1a.63 .63 0 0 1 .3-.8 .63 .63 0 0 1 .8 .3l.1 .5-.5 .3-.1-.2 .3-.1a.4 .4 0 0 0-.4-.6 .4 .4 0 0 0-.2 .7l-.1 .1-1-.1z" fill-rule="evenodd"/>
<path d="M279.7 199.5a.54 .54 0 0 0 0 .7 .54 .54 0 0 0 .6 .2h.6a.51 .51 0 0 0 .5-.2 .51 .51 0 0 0 0-.6l-.9-.3zM279.8 199.7a1.77 1.77 0 0 1 1.5 0l.1 .1a1.24 1.24 0 0 1-1.7 0z" fill-rule="evenodd"/>
<path d="M279.5 200.9h2v.2h-1.5l.2 .3-.2 .1z" fill-rule="evenodd"/>
<path d="M94.6 225h.3v.6l.5 .1a.64 .64 0 0 1 .3-.8 .64 .64 0 0 1 .8 .3v.5l-.4 .3-.1-.2 .3-.1a.4 .4 0 0 0-.4-.6 .4 .4 0 0 0-.2 .7l-.1 .2-1-.2z" fill-rule="evenodd"/>
<path d="M340.7 280.6a.9 .9 0 0 0 1.8 0 .9 .9 0 0 0-1.8 0zM341.1 280a.67 .67 0 0 1 1.1 .5 .67 .67 0 0 1-1.1 .6l-.1-.5z" fill-rule="evenodd"/>
<path d="M345.8 279.8a.71 .71 0 0 1 1.2 .4h-.3a.39 .39 0 0 0-.4-.4 .39 .39 0 0 0-.3 .5 .95 .95 0 0 1 1 .8 .77 .77 0 0 1-.8 .4 .77 .77 0 0 1-.6-.6l.2-.1a.46 .46 0 0 0 .5 .5 .46 .46 0 0 0 .4-.5l-.1-.1a.77 .77 0 0 1-.9-.7z" fill-rule="evenodd"/>
<path d="M347.4 279.9a.69 .69 0 0 1 .7-.3 .69 .69 0 0 1 .6 .6h-.3a.41 .41 0 0 0-.4-.4 .41 .41 0 0 0-.4 .5 .95 .95 0 0 1 1.1 .8 .75 .75 0 0 1-.8 .4 .75 .75 0 0 1-.6-.6l.2-.1a.48 .48 0 0 0 .5 .5 .48 .48 0 0 0 .4-.5l-.1-.1a.67 .67 0 0 1-.7-.2 .67 .67 0 0 1-.2-.6z" fill-rule="evenodd"/>
<path d="M358.5 279.8a.71 .71 0 0 1 1.2 .4h-.3a.39 .39 0 0 0-.4-.4 .39 .39 0 0 0-.3 .5 .95 .95 0 0 1 1 .8 .77 .77 0 0 1-.8 .4 .77 .77 0 0 1-.6-.6l.2-.1a.46 .46 0 0 0 .5 .5 .46 .46 0 0 0 .4-.5l-.1-.1a.77 .77 0 0 1-.9-.7z" fill-rule="evenodd"/>
<path d="M360.3 279.8a.78 .78 0 0 1 1.3 .3l-.3 .1a.61 .61 0 0 0-.8-.3 .61 .61 0 0 0-.3 .9 .56 .56 0 0 0 .6 .5 .56 .56 0 0 0 .6-.5l.2 .1a.86 .86 0 0 1-1.3 .5 .86 .86 0 0 1-.2-1.3z" fill-rule="evenodd"/>
<path d="M383.5 279.8a.69 .69 0 0 1 1.2 .4h-.2a.41 .41 0 0 0-.5-.4 .41 .41 0 0 0-.4 .5 .95 .95 0 0 1 1.1 .8 .75 .75 0 0 1-.8 .4 .75 .75 0 0 1-.6-.6l.2-.1a.48 .48 0 0 0 .5 .5 .48 .48 0 0 0 .5-.5l-.2-.1a.67 .67 0 0 1-.7-.2 .67 .67 0 0 1-.2-.6z" fill-rule="evenodd"/>
<path d="M394.2 280.6a.9 .9 0 0 0 1.8 0 .9 .9 0 0 0-1.8 0zM394.6 280a.67 .67 0 0 1 1.1 .5 .67 .67 0 0 1-1.1 .6l-.2-.5z" fill-rule="evenodd"/>
</g>
<g font-size="3.8" fill="#fff">
<text x="28.7" y="9.1">CHAPTER 7 - MAIN PAGE</text>
<text x="357.8" y="9.3">PREVIOUS</text>
<text x="391.1" y="9.3">NEXT</text>
</g>
<text font-size="3" x="29.3" y="253">NOTES:</text>
<g font-size="2.5">
<text x="292.3" y="254.2">STANDARD</text>
<text x="313.9" y="254.2">DETAIL</text>
<text x="297.1" y="268.6">LETTERINGS FOR</text>
<text x="294.3" y="272.3">DIRECTIONAL SIGNS -</text>
<text x="358.2" y="275.4">LTA/SDRE14/7/DIR3</text>
<text x="401.2" y="275.4">-</text>
<text x="299" y="279.8">(SHEET 1 OF 2)</text>
<text x="300" y="276.1">LOWER CASE</text>
</g>
<g font-size="2.4">
<text x="29.3" y="257.9">1. For colour combinations, sizes / dimensions and standard spacing between</text>
<text x="32.7" y="261.9">2 letters, refer to Drawings No. LTA/SDRE14/7/DIR7 &amp; 8.</text>
</g>
<text font-size="2.3" x="402.1" y="291.8">7-3</text>
<g font-size="2">
<text x="115.5" y="31.1">5</text>
<text x="125.5" y="31.1">5</text>
<text x="135.5" y="31.1">5</text>
<text x="225.5" y="31.1">5</text>
<text x="235.5" y="31.1">5</text>
<text x="245.5" y="31.1">5</text>
<text x="332" y="31.1">2.5</text>
<text x="340.4" y="31.1">5</text>
<text x="350.4" y="31.1">5</text>
<text x="340.3" y="47.2" transform="rotate(-45 340.3 47.2)">R 5</text>
<text x="60.5" y="51.1">5</text>
<text x="70.5" y="51.1">5</text>
<text x="80.5" y="51.1">5</text>
<text x="165.5" y="51.1">5</text>
<text x="175.5" y="51.1">5</text>
<text x="185.5" y="51.1">5</text>
<text x="280.5" y="51.1">5</text>
<text x="290.5" y="51.1">5</text>
<text x="300.4" y="51.1">5</text>
<text x="344.2" y="51.7" transform="rotate(-45 344.2 51.7)">R1</text>
<text x="80.2" y="65.5" transform="rotate(45 80.2 65.5)">R 5</text>
<text x="127.7" y="64.9">R 5.5</text>
<text x="172.7" y="63.9">R 7.5</text>
<text x="227.7" y="64.1">R 5.5</text>
<text x="288.2" y="64.1">R 7.5</text>
<text x="59.5" y="68" transform="rotate(-45 59.5 68)">R 5</text>
<text x="68.3" y="75" transform="rotate(-45 68.3 75)">R1</text>
<text x="71.9" y="73.1" transform="rotate(45 71.9 73.1)">R1</text>
<text x="122.8" y="74.2">R2.5</text>
<text x="172.9" y="74.4">R2.5</text>
<text x="233.3" y="74">R2.5</text>
<text x="288.4" y="74.3">R2.5</text>
<text x="71.5" y="86" transform="rotate(-45 71.5 86)">3.5</text>
<text x="61.3" y="92.6" transform="rotate(-45 61.3 92.6)">R 8</text>
<text x="300.2" y="94">2.5</text>
<text x="63.9" y="101.1" transform="rotate(45 63.9 101.1)">R1</text>
<text x="68.8" y="96.3" transform="rotate(-45 68.8 96.3)">R3</text>
<text x="73.2" y="99.3" transform="rotate(-45 73.2 99.3)">R1</text>
<text x="123.3" y="98.5">R2.5</text>
<text x="172.9" y="98.7">R2.5</text>
<text x="233.1" y="98.7">R2.5</text>
<text x="288.1" y="98.5">R2.5</text>
<text x="58.3" y="104.6" transform="rotate(45 58.3 104.6)">R 5</text>
<text x="77.9" y="107.3" transform="rotate(45 77.9 107.3)">R2</text>
<text x="87.4" y="106.9" transform="rotate(45 87.4 106.9)">R2</text>
<text x="72.4" y="109.2" transform="rotate(-45 72.4 109.2)">R2</text>
<text x="125.9" y="108.9">R 5.5</text>
<text x="171.8" y="109">R 7.5</text>
<text x="228" y="109.3">R 5.5</text>
<text x="287.9" y="109.5">R7.5</text>
<text x="169.5" y="131">5</text>
<text x="214.5" y="131">5</text>
<text x="249.5" y="131">5</text>
<text x="259.5" y="131">5</text>
<text x="269.5" y="131">5</text>
<text x="304.4" y="131">5</text>
<text x="64.5" y="151">5</text>
<text x="74.5" y="151">5</text>
<text x="84.5" y="151">5</text>
<text x="353.8" y="151">10</text>
<text x="373.8" y="151">10</text>
<text x="66.8" y="163.9">R 5.5</text>
<text x="125.9" y="163.5">R 5.5</text>
<text x="351.7" y="163.8">R 6</text>
<text x="369.9" y="163.8">R 5.5</text>
<text x="366.9" y="174">R2.5</text>
<text x="72" y="174.6">R2.5</text>
<text x="122.3" y="174.6">R2.5</text>
<text x="347.3" y="174.4">R2.5</text>
<text x="72.4" y="199.1">R2.5</text>
<text x="67.4" y="209.3">R 5.5</text>
<text x="72.8" y="219">R2.5</text>
<text x="114.5" y="217">5</text>
<text x="124.5" y="217">5</text>
<text x="134.5" y="217">5</text>
<text x="206.7" y="219.1" transform="rotate(-45 206.7 219.1)">R1</text>
<text x="339.4" y="217">5</text>
<text x="349.4" y="217">5</text>
<text x="359.4" y="217">5</text>
<text x="369.4" y="217">5</text>
<text x="379.4" y="217">5</text>
<text x="72.4" y="229">R 7.5</text>
<text x="213.4" y="228.6" transform="rotate(-45 213.4 228.6)">R 5</text>
</g>
<g font-size="1.8">
<text x="333.2" y="271.5">DRAWING NO.</text>
<text x="397.9" y="271.5">REV.</text>
<text x="333.2" y="281.5">DATE OF ISSUE</text>
<text x="358.2" y="281.5">SCALE</text>
<text x="383.2" y="281.5">SHEET NO.</text>
<text x="337.3" y="285.8">1st APR 2014</text>
<text x="365.1" y="285.8">1:500</text>
<text x="389.9" y="285.9">1 OF 2</text>
</g>
<g font-size="1.7">
<text x="267.2" y="286.3">REV.</text>
<text x="276.8" y="286.3">DATE</text>
</g>
<g font-size="1.6">
<text x="197.6" y="67.7" transform="rotate(-90 197.6 67.7)">5</text>
<text x="48.6" y="72.7" transform="rotate(-90 48.6 72.7)">5</text>
<text x="48.6" y="92.7" transform="rotate(-90 48.6 92.7)">5</text>
<text x="197.6" y="102.7" transform="rotate(-90 197.6 102.7)">5</text>
</g>
</svg>
